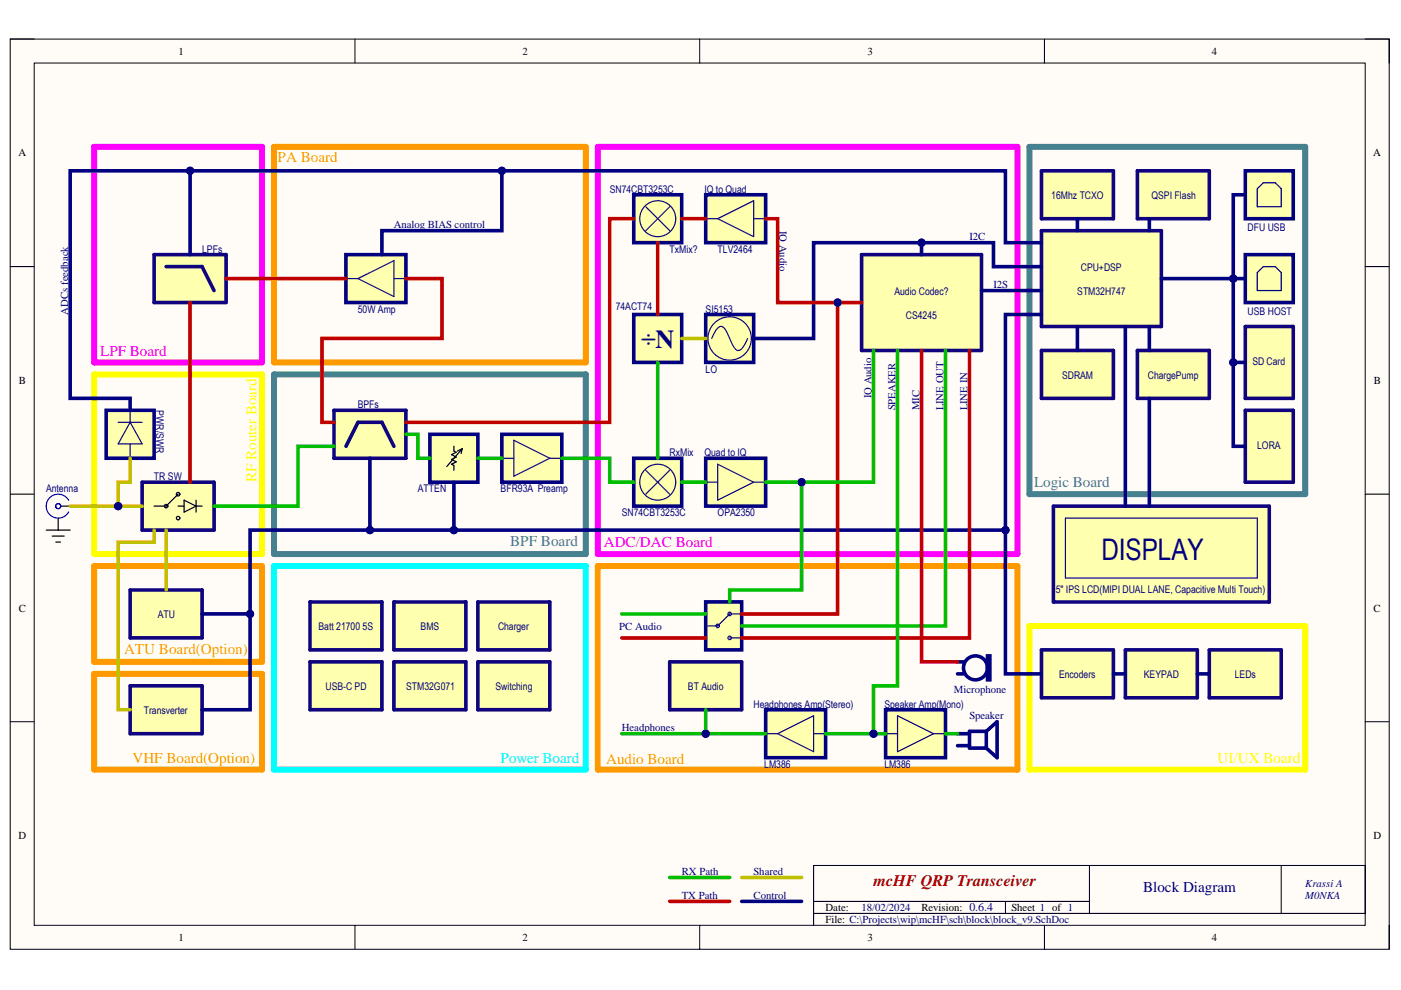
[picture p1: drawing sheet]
<svg xmlns="http://www.w3.org/2000/svg" width="297mm" height="210mm" viewBox="0 0 297 210" stroke-linecap="round" stroke-linejoin="round" font-family="sans-serif">
<path d="M2.2 8.3h292.3v193h-292.3z" fill-rule="evenodd" fill="#fffcf8"/>
<path d="M2.2 8.3h292.3v193h-292.3z" fill="none" stroke="#000" stroke-width=".21"/>
<path d="M7.3 13.4h282.2v182.8h-282.2z" fill-rule="evenodd" fill="#fffcf8"/>
<g fill="none" stroke="#000" stroke-width=".21">
<path d="M2.2 8.3h5.1M7.3 13.4h282.2v182.8h-282.2zM75.3 8.3v5.1M148.3 8.3v5.1M221.4 8.3v5.1M289.5 8.3h5v5.1M2.2 56.5h5.1M289.5 56.5h5M2.2 104.8h5.1M289.5 104.8h5M2.2 153h5.1M289.5 153h5"/>
<path d="M75.3 196.2v5.1M148.3 196.2v5.1M172.5 193.7h117v-10.2h-117v12.7M172.5 191.1h58.5M213.2 191.1v2.6M221.4 196.2v5.1M231 183.5v10.2M271.6 183.5v10.2M294.5 196.2v5.1"/>
</g>
<path d="M218.3 31.1h58.4v73.7h-58.4zM58.1 79.4h66.1v38.1h-66.1z" fill="none" stroke="#45818e" stroke-width="1.3"/>
<path d="M126.7 31.1h89v86.4h-89z" fill="none" stroke="#f0f" stroke-width="1.3"/>
<path d="M20 120h35.6v20.3h-35.6z" fill="none" stroke="#f90" stroke-width="1.3"/>
<path d="M218.3 132.7h58.4v30.5h-58.4z" fill="none" stroke="#ff0" stroke-width="1.3"/>
<path d="M220.8 48.9h25.4v20.3h-25.4z" fill-rule="evenodd" fill="#ffffb0"/>
<path d="M220.8 48.9h25.4v20.3h-25.4z" fill="none" stroke="#800000" stroke-width=".21"/>
<path d="M220.8 48.9h25.4v20.3h-25.4z" fill="none" stroke="#11037f" stroke-width=".76"/>
<path d="M264 36.2h10.2v10.2h-10.2z" fill-rule="evenodd" fill="#ffffb0"/>
<path d="M264 36.2h10.2v10.2h-10.2z" fill="none" stroke="#000080" stroke-width=".76"/>
<path d="M266.6 40l1.2-1.2h2.6l1.2 1.2v3.8h-5z" fill="none" stroke="#000080" stroke-width=".25"/>
<path d="M264 54h10.2v10.1h-10.2z" fill-rule="evenodd" fill="#ffffb0"/>
<path d="M264 54h10.2v10.1h-10.2z" fill="none" stroke="#000080" stroke-width=".76"/>
<path d="M266.6 57.8l1.2-1.3h2.6l1.2 1.3v3.8h-5z" fill="none" stroke="#000080" stroke-width=".25"/>
<path d="M223.3 107.3h45.8v20.3h-45.8z" fill-rule="evenodd" fill="#ffffb0"/>
<path d="M223.3 107.3h45.8v20.3h-45.8z" fill="none" stroke="#800000" stroke-width=".21"/>
<path d="M225.9 109.9h40.7v12.7h-40.7z" fill="none" stroke="#11037f" stroke-width=".25"/>
<path d="M223.3 107.3h45.8v20.3h-45.8z" fill="none" stroke="#11037f" stroke-width=".76"/>
<path d="M241.1 74.3h15.3v10.2h-15.3z" fill-rule="evenodd" fill="#ffffb0"/>
<path d="M241.1 74.3h15.3v10.2h-15.3z" fill="none" stroke="#800000" stroke-width=".21"/>
<path d="M241.1 74.3h15.3v10.2h-15.3z" fill="none" stroke="#11037f" stroke-width=".76"/>
<path d="M220.8 74.3h15.3v10.2h-15.3z" fill-rule="evenodd" fill="#ffffb0"/>
<path d="M220.8 74.3h15.3v10.2h-15.3z" fill="none" stroke="#800000" stroke-width=".21"/>
<path d="M220.8 74.3h15.3v10.2h-15.3z" fill="none" stroke="#11037f" stroke-width=".76"/>
<path d="M264 69.2h10.2v15.3h-10.2z" fill-rule="evenodd" fill="#ffffb0"/>
<path d="M264 69.2h10.2v15.3h-10.2z" fill="none" stroke="#800000" stroke-width=".21"/>
<path d="M264 69.2h10.2v15.3h-10.2z" fill="none" stroke="#11037f" stroke-width=".76"/>
<path d="M220.8 36.2h15.3v10.2h-15.3z" fill-rule="evenodd" fill="#ffffb0"/>
<path d="M220.8 36.2h15.3v10.2h-15.3z" fill="none" stroke="#800000" stroke-width=".21"/>
<path d="M220.8 36.2h15.3v10.2h-15.3z" fill="none" stroke="#11037f" stroke-width=".76"/>
<path d="M241.1 36.2h15.3v10.2h-15.3z" fill-rule="evenodd" fill="#ffffb0"/>
<path d="M241.1 36.2h15.3v10.2h-15.3z" fill="none" stroke="#800000" stroke-width=".21"/>
<path d="M241.1 36.2h15.3v10.2h-15.3z" fill="none" stroke="#11037f" stroke-width=".76"/>
<path d="M220.8 137.8h15.3v10.1h-15.3z" fill-rule="evenodd" fill="#ffffb0"/>
<path d="M220.8 137.8h15.3v10.1h-15.3z" fill="none" stroke="#800000" stroke-width=".21"/>
<path d="M220.8 137.8h15.3v10.1h-15.3z" fill="none" stroke="#11037f" stroke-width=".76"/>
<path d="M238.6 137.8h15.3v10.1h-15.3z" fill-rule="evenodd" fill="#ffffb0"/>
<path d="M238.6 137.8h15.3v10.1h-15.3z" fill="none" stroke="#800000" stroke-width=".21"/>
<path d="M238.6 137.8h15.3v10.1h-15.3z" fill="none" stroke="#11037f" stroke-width=".76"/>
<path d="M256.4 137.8h15.2v10.1h-15.2z" fill-rule="evenodd" fill="#ffffb0"/>
<path d="M256.4 137.8h15.2v10.1h-15.2z" fill="none" stroke="#800000" stroke-width=".21"/>
<path d="M256.4 137.8h15.2v10.1h-15.2z" fill="none" stroke="#11037f" stroke-width=".76"/>
<path d="M182.7 54h25.4v20.3h-25.4z" fill-rule="evenodd" fill="#ffffb0"/>
<path d="M182.7 54h25.4v20.3h-25.4z" fill="none" stroke="#800000" stroke-width=".21"/>
<path d="M182.7 54h25.4v20.3h-25.4z" fill="none" stroke="#11037f" stroke-width=".76"/>
<path d="M134.4 66.7h10.1v10.1h-10.1z" fill-rule="evenodd" fill="#ffffb0"/>
<path d="M134.4 66.7h10.1v10.1h-10.1z" fill="none" stroke="#000080" stroke-width=".76"/>
<path d="M134.4 97.2h10.1v10.1h-10.1z" fill-rule="evenodd" fill="#ffffb0"/>
<path d="M134.4 97.2h10.1v10.1h-10.1z" fill="none" stroke="#000080" stroke-width=".76"/>
<path d="M136.9 99.7l5.1 5.1M142 99.7l-5.1 5.1M143.3 102.2a3.8 3.8 0 0 0-5.5-3.4 3.8 3.8 0 0 0-.7 6.4 3.8 3.8 0 0 0 6.1-2.2l.1-.7" fill="none" stroke="#11037f" stroke-width=".25"/>
<path d="M134.4 41.3h10.1v10.1h-10.1z" fill-rule="evenodd" fill="#ffffb0"/>
<path d="M134.4 41.3h10.1v10.1h-10.1z" fill="none" stroke="#000080" stroke-width=".76"/>
<path d="M136.9 43.8l5.1 5.1M142 43.8l-5.1 5.1M143.3 46.4a3.8 3.8 0 0 0-5.5-3.5 3.8 3.8 0 0 0-.7 6.5 3.8 3.8 0 0 0 6.1-2.2l.1-.8" fill="none" stroke="#11037f" stroke-width=".25"/>
<path d="M149.6 97.2h12.7v10.1h-12.7z" fill-rule="evenodd" fill="#ffffb0"/>
<path d="M149.6 97.2h12.7v10.1h-12.7z" fill="none" stroke="#000080" stroke-width=".76"/>
<path d="M152.2 98.4l7.6 3.8-7.6 3.8zM149.6 102.2h2.6M159.8 102.2h2.5" fill="none" stroke="#11037f" stroke-width=".25"/>
<path d="M149.6 41.3h12.7v10.1h-12.7z" fill-rule="evenodd" fill="#ffffb0"/>
<path d="M149.6 41.3h12.7v10.1h-12.7z" fill="none" stroke="#000080" stroke-width=".76"/>
<path d="M149.6 46.4h2.6M152.2 46.4l7.6-3.8v7.6zM159.8 46.4h2.5" fill="none" stroke="#11037f" stroke-width=".25"/>
<path d="M149.6 66.7h10.2v10.1h-10.2z" fill-rule="evenodd" fill="#ffffb0"/>
<path d="M149.6 66.7h10.2v10.1h-10.2z" fill="none" stroke="#000080" stroke-width=".76"/>
<g fill="none" stroke="#11037f" stroke-width=".25">
<path d="M150.9 71.8l1-1.9a1 1 0 0 1 .9-.7 1 1 0 0 1 1 .7l.9 1.9a4.3 4.3 0 0 0 1.8 2.5 2.41 2.41 0 0 0 1.7-1.8l.3-.7"/>
<circle cx="154.7" cy="71.8" r="4.6"/>
</g>
<path d="M91.1 92.1h10.2v10.1h-10.2z" fill-rule="evenodd" fill="#ffffb0"/>
<path d="M91.1 92.1h10.2v10.1h-10.2z" fill="none" stroke="#000080" stroke-width=".76"/>
<path d="M96.2 94.6v1l.5 .3-1 .5 1 .5-1 .5 1 .5-1 .5 .5 .3v1M98 95.1l-3.3 3.8M98 95.1l-1 .5M98 95.1l-.2 1" fill="none" stroke="#000" stroke-width=".25"/>
<path d="M70.8 87h15.3v10.2h-15.3z" fill-rule="evenodd" fill="#ffffb0"/>
<path d="M70.8 87h15.3v10.2h-15.3z" fill="none" stroke="#800000" stroke-width=".21"/>
<path d="M70.8 87h15.3v10.2h-15.3zM73.4 94.6l2.5-5.1h5.1l2.5 5.1" fill="none" stroke="#11037f" stroke-width=".76"/>
<path d="M106.4 92.1h12.7v10.1h-12.7z" fill-rule="evenodd" fill="#ffffb0"/>
<path d="M106.4 92.1h12.7v10.1h-12.7z" fill="none" stroke="#000080" stroke-width=".76"/>
<path d="M106.4 97.2h2.5M108.9 93.3l7.7 3.9-7.7 3.8zM116.6 97.2h2.5" fill="none" stroke="#11037f" stroke-width=".25"/>
<path d="M73.4 54h12.7v10.1h-12.7z" fill-rule="evenodd" fill="#ffffb0"/>
<path d="M73.4 54h12.7v10.1h-12.7z" fill="none" stroke="#000080" stroke-width=".76"/>
<path d="M73.4 59.1h2.5M75.9 59.1l7.6-3.8v7.6zM83.5 59.1h2.6" fill="none" stroke="#11037f" stroke-width=".25"/>
<path d="M58.1 31.1h66.1v45.7h-66.1z" fill="none" stroke="#f90" stroke-width="1.3"/>
<path d="M32.7 54h15.2v10.1h-15.2z" fill-rule="evenodd" fill="#ffffb0"/>
<path d="M32.7 54h15.2v10.1h-15.2z" fill="none" stroke="#800000" stroke-width=".21"/>
<path d="M32.7 54h15.2v10.1h-15.2zM35.2 56.5h7.6l2.6 5.1" fill="none" stroke="#11037f" stroke-width=".76"/>
<path d="M20 31.1h35.6v45.7h-35.6z" fill="none" stroke="#f0f" stroke-width="1.3"/>
<path d="M20 79.4h35.6v38.1h-35.6z" fill="none" stroke="#ff0" stroke-width="1.3"/>
<path d="M30.1 102.2h15.3v10.2h-15.3z" fill-rule="evenodd" fill="#ffffb0"/>
<path d="M30.1 102.2h15.3v10.2h-15.3z" fill="none" stroke="#800000" stroke-width=".21"/>
<path d="M30.1 102.2h15.3v10.2h-15.3z" fill="none" stroke="#11037f" stroke-width=".76"/>
<g fill="none" stroke="#000" stroke-width=".25">
<path d="M37.8 104.8l-2.6 2.5h-2.5M37.8 107.3h1.2M39 106l2.6 1.3-2.6 1.3zM41.6 107.3h1.2M41.6 106v2.6"/>
<circle cx="35.2" cy="107.3" r=".37"/>
<circle cx="37.8" cy="104.8" r=".37"/>
<circle cx="37.8" cy="109.9" r=".37"/>
</g>
<path d="M22.5 87h10.2v10.2h-10.2z" fill-rule="evenodd" fill="#ffffb0"/>
<path d="M22.5 87h10.2v10.2h-10.2z" fill="none" stroke="#000080" stroke-width=".76"/>
<path d="M25.1 89.5h5M27.6 89.5l2.5 4.6h-5zM27.6 87v2.5M27.6 94.1v3.1" fill="none" stroke="#11037f" stroke-width=".25"/>
<g fill="none" stroke="#00f" stroke-width=".25">
<path d="M14.6 106.1a2.54 2.54 0 0 0-3.9-.7 2.54 2.54 0 0 0 0 3.9 2.54 2.54 0 0 0 3.9-.8"/>
<circle cx="12.3" cy="107.3" r=".53"/>
</g>
<path d="M9.8 112.4h5.1M11.1 113.7h2.5M11.8 114.9h1M12.3 109.9v2.5M12.8 107.3h2.1" fill="none" stroke="#000" stroke-width=".25"/>
<path d="M27.6 125.1h15.2v10.1h-15.2z" fill-rule="evenodd" fill="#ffffb0"/>
<path d="M27.6 125.1h15.2v10.1h-15.2z" fill="none" stroke="#800000" stroke-width=".21"/>
<path d="M27.6 125.1h15.2v10.1h-15.2z" fill="none" stroke="#11037f" stroke-width=".76"/>
<path d="M27.6 145.4h15.2v10.2h-15.2z" fill-rule="evenodd" fill="#ffffb0"/>
<path d="M27.6 145.4h15.2v10.2h-15.2z" fill="none" stroke="#800000" stroke-width=".21"/>
<path d="M27.6 145.4h15.2v10.2h-15.2z" fill="none" stroke="#11037f" stroke-width=".76"/>
<path d="M264 87h10.2v15.2h-10.2z" fill-rule="evenodd" fill="#ffffb0"/>
<path d="M264 87h10.2v15.2h-10.2z" fill="none" stroke="#800000" stroke-width=".21"/>
<path d="M264 87h10.2v15.2h-10.2z" fill="none" stroke="#11037f" stroke-width=".76"/>
<path d="M126.7 120h89v43.2h-89z" fill="none" stroke="#f90" stroke-width="1.3"/>
<path d="M187.8 150.5h12.7v10.1h-12.7z" fill-rule="evenodd" fill="#ffffb0"/>
<g fill="none" stroke="#000080" stroke-width=".76">
<path d="M187.8 150.5h12.7v10.1h-12.7zM203 142.9h1.3"/>
<circle cx="206.8" cy="141.6" r="2.54"/>
</g>
<path d="M187.8 155.6h2.5M190.3 151.8l7.6 3.8-7.6 3.8zM197.9 155.6h2.6" fill="none" stroke="#11037f" stroke-width=".25"/>
<path d="M209.4 139.1h.5v5h-.5z" fill-rule="evenodd" fill="#000080"/>
<path d="M209.4 139.1h.5v5h-.5zM203 140.3h1.3M203 155.6h2.6M203 158.1h2.6M209.1 155.1l2.3-2.1v7.6l-2.3-2M209.1 155.1v3.5M209.1 155.1h-3.5v3.5h3.5" fill="none" stroke="#000080" stroke-width=".76"/>
<path d="M149.6 127.6h7.6v10.2h-7.6z" fill-rule="evenodd" fill="#ffffb0"/>
<path d="M149.6 127.6h7.6v10.2h-7.6z" fill="none" stroke="#000080" stroke-width=".76"/>
<g fill="none" stroke="#11037f" stroke-width=".25">
<path d="M154.7 135.2h2.5M157.2 130.2h-2.5l-2.5 2.5h-2.6"/>
<circle cx="152.2" cy="132.7" r=".37"/>
<circle cx="154.7" cy="130.2" r=".37"/>
<circle cx="154.7" cy="135.2" r=".37"/>
</g>
<path d="M162.3 150.5h12.7v10.1h-12.7z" fill-rule="evenodd" fill="#ffffb0"/>
<path d="M162.3 150.5h12.7v10.1h-12.7z" fill="none" stroke="#000080" stroke-width=".76"/>
<path d="M162.3 155.6h2.6M164.9 155.6l7.6-3.8v7.6zM172.5 155.6h2.5" fill="none" stroke="#11037f" stroke-width=".25"/>
<path d="M142 140.3h15.2v10.2h-15.2z" fill-rule="evenodd" fill="#ffffb0"/>
<path d="M142 140.3h15.2v10.2h-15.2z" fill="none" stroke="#800000" stroke-width=".21"/>
<path d="M142 140.3h15.2v10.2h-15.2z" fill="none" stroke="#11037f" stroke-width=".76"/>
<path d="M20 142.9h35.6v20.3h-35.6z" fill="none" stroke="#f90" stroke-width="1.3"/>
<path d="M58.1 120h66.1v43.2h-66.1z" fill="none" stroke="#0ff" stroke-width="1.3"/>
<path d="M65.7 127.6h15.3v10.2h-15.3z" fill-rule="evenodd" fill="#ffffb0"/>
<path d="M65.7 127.6h15.3v10.2h-15.3z" fill="none" stroke="#800000" stroke-width=".21"/>
<path d="M65.7 127.6h15.3v10.2h-15.3z" fill="none" stroke="#11037f" stroke-width=".76"/>
<path d="M83.5 127.6h15.3v10.2h-15.3z" fill-rule="evenodd" fill="#ffffb0"/>
<path d="M83.5 127.6h15.3v10.2h-15.3z" fill="none" stroke="#800000" stroke-width=".21"/>
<path d="M83.5 127.6h15.3v10.2h-15.3z" fill="none" stroke="#11037f" stroke-width=".76"/>
<path d="M101.3 127.6h15.3v10.2h-15.3z" fill-rule="evenodd" fill="#ffffb0"/>
<path d="M101.3 127.6h15.3v10.2h-15.3z" fill="none" stroke="#800000" stroke-width=".21"/>
<path d="M101.3 127.6h15.3v10.2h-15.3z" fill="none" stroke="#11037f" stroke-width=".76"/>
<path d="M65.7 140.3h15.3v10.2h-15.3z" fill-rule="evenodd" fill="#ffffb0"/>
<path d="M65.7 140.3h15.3v10.2h-15.3z" fill="none" stroke="#800000" stroke-width=".21"/>
<path d="M65.7 140.3h15.3v10.2h-15.3z" fill="none" stroke="#11037f" stroke-width=".76"/>
<path d="M83.5 140.3h15.3v10.2h-15.3z" fill-rule="evenodd" fill="#ffffb0"/>
<path d="M83.5 140.3h15.3v10.2h-15.3z" fill="none" stroke="#800000" stroke-width=".21"/>
<path d="M83.5 140.3h15.3v10.2h-15.3z" fill="none" stroke="#11037f" stroke-width=".76"/>
<path d="M101.3 140.3h15.3v10.2h-15.3z" fill-rule="evenodd" fill="#ffffb0"/>
<path d="M101.3 140.3h15.3v10.2h-15.3z" fill="none" stroke="#800000" stroke-width=".21"/>
<path d="M101.3 140.3h15.3v10.2h-15.3z" fill="none" stroke="#11037f" stroke-width=".76"/>
<path d="M243.7 46.4v2.5" fill="none" stroke="#000080" stroke-width=".76"/>
<path d="M14.9 107.3h15.2" fill="none" stroke="#bfbf00" stroke-width=".76"/>
<circle cx="25.1" cy="107.3" r=".76" fill="#000080"/>
<circle cx="25.1" cy="107.3" r=".76" fill="none" stroke="#000080" stroke-width=".21"/>
<path d="M40.3 36.2h-25.4v48.3h12.7v2.5" fill="none" stroke="#000080" stroke-width=".76"/>
<circle cx="40.3" cy="36.2" r=".76" fill="#000080"/>
<circle cx="40.3" cy="36.2" r=".76" fill="none" stroke="#000080" stroke-width=".21"/>
<path d="M27.6 97.2v5h-2.5v5.1M32.7 112.4v2.5h-7.6v35.6h2.5" fill="none" stroke="#bfbf00" stroke-width=".76"/>
<circle cx="25.1" cy="107.3" r=".76" fill="#000080"/>
<circle cx="25.1" cy="107.3" r=".76" fill="none" stroke="#000080" stroke-width=".21"/>
<path d="M220.8 51.5h-7.6v-15.3h-172.9v17.8" fill="none" stroke="#000080" stroke-width=".76"/>
<circle cx="40.3" cy="36.2" r=".76" fill="#000080"/>
<circle cx="40.3" cy="36.2" r=".76" fill="none" stroke="#000080" stroke-width=".21"/>
<circle cx="106.4" cy="36.2" r=".76" fill="#000080"/>
<circle cx="106.4" cy="36.2" r=".76" fill="none" stroke="#000080" stroke-width=".21"/>
<path d="M78.4 112.4h-25.4v38.1h-10.2" fill="none" stroke="#000080" stroke-width=".76"/>
<circle cx="53" cy="130.2" r=".76" fill="#000080"/>
<circle cx="53" cy="130.2" r=".76" fill="none" stroke="#000080" stroke-width=".21"/>
<circle cx="78.4" cy="112.4" r=".76" fill="#000080"/>
<circle cx="78.4" cy="112.4" r=".76" fill="none" stroke="#000080" stroke-width=".21"/>
<path d="M42.8 130.2h10.2" fill="none" stroke="#000080" stroke-width=".76"/>
<circle cx="53" cy="130.2" r=".76" fill="#000080"/>
<circle cx="53" cy="130.2" r=".76" fill="none" stroke="#000080" stroke-width=".21"/>
<path d="M70.8 94.6h-7.6v12.7h-17.8" fill="none" stroke="#00bf00" stroke-width=".76"/>
<path d="M47.9 59.1h25.5M86.1 59.1h7.6v12.7h-25.4v17.7h2.5" fill="none" stroke="#bf0000" stroke-width=".76"/>
<path d="M78.4 97.2v15.2h17.8" fill="none" stroke="#000080" stroke-width=".76"/>
<circle cx="96.2" cy="112.4" r=".76" fill="#000080"/>
<circle cx="96.2" cy="112.4" r=".76" fill="none" stroke="#000080" stroke-width=".21"/>
<circle cx="78.4" cy="112.4" r=".76" fill="#000080"/>
<circle cx="78.4" cy="112.4" r=".76" fill="none" stroke="#000080" stroke-width=".21"/>
<path d="M106.4 36.2v12.7h-25.4v5.1" fill="none" stroke="#000080" stroke-width=".76"/>
<circle cx="106.4" cy="36.2" r=".76" fill="#000080"/>
<circle cx="106.4" cy="36.2" r=".76" fill="none" stroke="#000080" stroke-width=".21"/>
<path d="M86.1 92.1h2.5v5.1h2.5" fill="none" stroke="#00bf00" stroke-width=".76"/>
<path d="M134.4 46.4h-5.1v43.1h-43.2" fill="none" stroke="#bf0000" stroke-width=".76"/>
<path d="M220.8 66.7h-7.6v45.7h-117v-10.2" fill="none" stroke="#000080" stroke-width=".76"/>
<circle cx="213.2" cy="112.4" r=".76" fill="#000080"/>
<circle cx="213.2" cy="112.4" r=".76" fill="none" stroke="#000080" stroke-width=".21"/>
<circle cx="96.2" cy="112.4" r=".76" fill="#000080"/>
<circle cx="96.2" cy="112.4" r=".76" fill="none" stroke="#000080" stroke-width=".21"/>
<path d="M101.3 97.2h5.1M119.1 97.2h10.2v5h5.1M131.8 155.6h30.5" fill="none" stroke="#00bf00" stroke-width=".76"/>
<circle cx="149.6" cy="155.6" r=".76" fill="#000080"/>
<circle cx="149.6" cy="155.6" r=".76" fill="none" stroke="#000080" stroke-width=".21"/>
<path d="M144.5 46.4h5.1M131.8 135.2h17.8M142 191.1h12.7" fill="none" stroke="#bf0000" stroke-width=".76"/>
<path d="M144.5 102.2h5.1M170 102.2v22.9h-15.3v2.5M131.8 130.2h17.8M142 186h12.7" fill="none" stroke="#00bf00" stroke-width=".76"/>
<path d="M144.5 71.8h5.1" fill="none" stroke="#bfbf00" stroke-width=".76"/>
<circle cx="170" cy="102.2" r=".76" fill="#000080"/>
<circle cx="170" cy="102.2" r=".76" fill="none" stroke="#000080" stroke-width=".21"/>
<path d="M157.2 191.1h12.8" fill="none" stroke="#000080" stroke-width=".76"/>
<path d="M157.2 186h12.8" fill="none" stroke="#bfbf00" stroke-width=".76"/>
<path d="M177.6 64.1v66.1h-20.4M205.6 74.3v60.9h-48.4" fill="none" stroke="#bf0000" stroke-width=".76"/>
<path d="M200.5 74.3v58.4h-43.3" fill="none" stroke="#00bf00" stroke-width=".76"/>
<circle cx="177.6" cy="64.1" r=".76" fill="#000080"/>
<circle cx="177.6" cy="64.1" r=".76" fill="none" stroke="#000080" stroke-width=".21"/>
<path d="M220.8 56.5h-10.2v-5h-38.1v20.3h-12.7" fill="none" stroke="#000080" stroke-width=".76"/>
<circle cx="195.4" cy="51.4" r=".76" fill="#000080"/>
<circle cx="195.4" cy="51.4" r=".76" fill="none" stroke="#000080" stroke-width=".21"/>
<path d="M185.2 74.3v27.9h-22.9" fill="none" stroke="#00bf00" stroke-width=".76"/>
<circle cx="170" cy="102.2" r=".76" fill="#000080"/>
<circle cx="170" cy="102.2" r=".76" fill="none" stroke="#000080" stroke-width=".21"/>
<path d="M162.3 46.4h2.6v17.7h17.8" fill="none" stroke="#bf0000" stroke-width=".76"/>
<circle cx="177.6" cy="64.1" r=".76" fill="#000080"/>
<circle cx="177.6" cy="64.1" r=".76" fill="none" stroke="#000080" stroke-width=".21"/>
<path d="M175 155.6h10.2" fill="none" stroke="#00bf00" stroke-width=".76"/>
<circle cx="185.2" cy="155.6" r=".76" fill="#000080"/>
<circle cx="185.2" cy="155.6" r=".76" fill="none" stroke="#000080" stroke-width=".21"/>
<path d="M190.3 74.3v71.1h-5.1v10.2h2.6" fill="none" stroke="#00bf00" stroke-width=".76"/>
<circle cx="185.2" cy="155.6" r=".76" fill="#000080"/>
<circle cx="185.2" cy="155.6" r=".76" fill="none" stroke="#000080" stroke-width=".21"/>
<path d="M195.4 74.3v66h7.6" fill="none" stroke="#bf0000" stroke-width=".76"/>
<path d="M200.5 155.6h2.5" fill="none" stroke="#00bf00" stroke-width=".76"/>
<path d="M208.1 61.6h12.7M213.2 112.4v30.5h7.6" fill="none" stroke="#000080" stroke-width=".76"/>
<circle cx="213.2" cy="112.4" r=".76" fill="#000080"/>
<circle cx="213.2" cy="112.4" r=".76" fill="none" stroke="#000080" stroke-width=".21"/>
<path d="M246.2 59.1h17.8M236.1 142.9h2.5" fill="none" stroke="#000080" stroke-width=".76"/>
<circle cx="261.5" cy="59.1" r=".76" fill="#000080"/>
<circle cx="261.5" cy="59.1" r=".76" fill="none" stroke="#000080" stroke-width=".21"/>
<path d="M261.5 76.8v17.8h2.5M253.9 142.9h2.5" fill="none" stroke="#000080" stroke-width=".76"/>
<circle cx="261.5" cy="76.8" r=".76" fill="#000080"/>
<circle cx="261.5" cy="76.8" r=".76" fill="none" stroke="#000080" stroke-width=".21"/>
<path d="M261.5 59.1v17.7h2.5" fill="none" stroke="#000080" stroke-width=".76"/>
<circle cx="261.5" cy="59.1" r=".76" fill="#000080"/>
<circle cx="261.5" cy="59.1" r=".76" fill="none" stroke="#000080" stroke-width=".21"/>
<circle cx="261.5" cy="76.8" r=".76" fill="#000080"/>
<circle cx="261.5" cy="76.8" r=".76" fill="none" stroke="#000080" stroke-width=".21"/>
<path d="M264 41.3h-2.5v17.8" fill="none" stroke="#000080" stroke-width=".76"/>
<circle cx="261.5" cy="59.1" r=".76" fill="#000080"/>
<circle cx="261.5" cy="59.1" r=".76" fill="none" stroke="#000080" stroke-width=".21"/>
<path d="M35.2 112.4v12.7" fill="none" stroke="#bfbf00" stroke-width=".76"/>
<path d="M139.4 51.4v15.3M40.3 64.1v38.1" fill="none" stroke="#bf0000" stroke-width=".76"/>
<path d="M139.4 76.8v20.4M149.6 150.5v5.1" fill="none" stroke="#00bf00" stroke-width=".76"/>
<circle cx="149.6" cy="155.6" r=".76" fill="#000080"/>
<circle cx="149.6" cy="155.6" r=".76" fill="none" stroke="#000080" stroke-width=".21"/>
<path d="M195.4 51.5v2.5" fill="none" stroke="#000080" stroke-width=".76"/>
<circle cx="195.4" cy="51.4" r=".76" fill="#000080"/>
<circle cx="195.4" cy="51.4" r=".76" fill="none" stroke="#000080" stroke-width=".21"/>
<path d="M228.4 46.4v2.5M228.4 69.2v5.1M238.6 69.2v38.1M243.7 69.2v5.1M243.7 84.5v22.8" fill="none" stroke="#000080" stroke-width=".76"/>
<text font-size="6.3" fill="#000080" x="233.5" y="118.7">DISPLAY</text>
<text font-size="5.5" fill="#000080" x="136" y="73.7">÷N</text>
<text font-size="3.4" fill="#800000" x="185.2" y="187.8">mcHF QRP Transceiver</text>
<g font-size="3.2" fill="#f90">
<text x="58.9" y="34.3">PA Board</text>
<text x="26.3" y="138.6">ATU Board(Option)</text>
<text x="28.1" y="161.7">VHF Board(Option)</text>
<text x="128.5" y="162">Audio Board</text>
</g>
<g font-size="3.2" fill="#f0f">
<text x="21.2" y="75.4">LPF Board</text>
<text x="128" y="116">ADC/DAC Board</text>
</g>
<g font-size="3.2" fill="#ff0">
<text x="54.4" y="102.2" transform="rotate(-90 54.4 102.2)">RF Router Board</text>
<text x="258.2" y="161.7">UI/UX Board</text>
</g>
<g font-size="3.2" fill="#45818e">
<text x="219.3" y="103.3">Logic Board</text>
<text x="108.2" y="115.7">BPF Board</text>
</g>
<text font-size="3.2" fill="#0ff" x="106.1" y="161.7">Power Board</text>
<text font-size="3.2" fill="#000080" x="242.4" y="189.1">Block Diagram</text>
<g font-size="2.3">
<text x="37.8" y="11.6">1</text>
<text x="110.8" y="11.6">2</text>
<text x="183.9" y="11.6">3</text>
<text x="256.9" y="11.6">4</text>
<text x="3.9" y="33.2">A</text>
<text x="291.2" y="33.2">A</text>
<text x="4" y="81.4">B</text>
<text x="291.3" y="81.4">B</text>
<text x="4" y="129.7">C</text>
<text x="291.2" y="129.7">C</text>
<text x="3.9" y="177.9">D</text>
<text x="291.2" y="177.9">D</text>
<text x="175" y="193.2">Date:</text>
<text x="175" y="195.7">File: C:\Projects\wip\mcHF\sch\block\block_v9.SchDoc</text>
<text x="195.4" y="193.2">Revision: 0.6.4</text>
<text x="214.4" y="193.2">Sheet 1 of 1</text>
<text x="37.8" y="199.5">1</text>
<text x="110.8" y="199.5">2</text>
<text x="183.9" y="199.5">3</text>
<text x="256.9" y="199.5">4</text>
</g>
<g font-size="2.3" fill="#000080">
<text x="83.5" y="48.4">Analog BIAS control</text>
<text x="165.3" y="48.9" transform="rotate(90 165.3 48.9)">IQ Audio</text>
<text x="205.5" y="50.9">I2C</text>
<text x="210.6" y="61.1">I2S</text>
<text x="14.5" y="66.7" transform="rotate(-90 14.5 66.7)">ADCs feedback</text>
<text x="184.8" y="84.5" transform="rotate(-90 184.8 84.5)">IQ Audio</text>
<text x="189.9" y="87" transform="rotate(-90 189.9 87)">SPEAKER</text>
<text x="194.9" y="87" transform="rotate(-90 194.9 87)">MIC</text>
<text x="200.1" y="87" transform="rotate(-90 200.1 87)">LINE OUT</text>
<text x="205.1" y="87" transform="rotate(-90 205.1 87)">LINE IN</text>
<text x="131.3" y="133.5">PC Audio</text>
<text x="202.2" y="147">Microphone</text>
<text x="131.8" y="155.1">Headphones</text>
<text x="205.5" y="152.5">Speaker</text>
<text x="144.5" y="185.5">RX Path</text>
<text x="159.8" y="185.5">Shared</text>
<text x="144.5" y="190.6">TX Path</text>
<text x="159.8" y="190.6">Control</text>
<text x="276.7" y="188">Krassi A</text>
<text x="276.7" y="190.6">M0NKA</text>
<text x="182.6" y="193.2">18/02/2024</text>
</g>
<g font-size="2.2" fill="#000080">
<text x="129.3" y="40.9">SN74CBT3253C</text>
<text x="149.4" y="40.9">IQ to Quad</text>
<text x="222.9" y="42.2">16Mhz TCXO</text>
<text x="244.1" y="42.2">QSPI Flash</text>
<text x="42.8" y="53.6">LPFs</text>
<text x="142" y="53.6">TxMix?</text>
<text x="152.2" y="53.6">TLV2464</text>
<text x="264.5" y="49">DFU USB</text>
<text x="229.2" y="57.4">CPU+DSP</text>
<text x="130.5" y="65.8">74ACT74</text>
<text x="189.6" y="62.5">Audio Codec?</text>
<text x="228.4" y="62.5">STM32H747</text>
<text x="75.9" y="66.3">50W Amp</text>
<text x="149.6" y="66.3">SI5153</text>
<text x="192.1" y="67.5">CS4245</text>
<text x="264.5" y="66.8">USB HOST</text>
<text x="265.5" y="77.5">SD Card</text>
<text x="149.6" y="79">LO</text>
<text x="225.2" y="80.3">SDRAM</text>
<text x="243.4" y="80.3">ChargePump</text>
<text x="33.1" y="87" transform="rotate(90 33.1 87)">PWR/SWR</text>
<text x="75.9" y="86.6">BPFs</text>
<text x="266.5" y="95.2">LORA</text>
<text x="32.6" y="101.8">TR SW</text>
<text x="142" y="96.8">RxMix</text>
<text x="149.4" y="96.8">Quad to IQ</text>
<text x="9.8" y="104.4">Antenna</text>
<text x="88.6" y="104.4">ATTEN</text>
<text x="106.1" y="104.4">BFR93A Preamp</text>
<text x="131.8" y="109.4">SN74CBT3253C</text>
<text x="152.2" y="109.4">OPA2350</text>
<text x="223.8" y="125.7">5&quot; IPS LCD(MIPI DUAL LANE, Capacitive Multi Touch)</text>
<text x="33.4" y="131">ATU</text>
<text x="67.5" y="133.6">Batt 21700 5S</text>
<text x="89.2" y="133.6">BMS</text>
<text x="105.6" y="133.6">Charger</text>
<text x="224.5" y="143.7">Encoders</text>
<text x="242.5" y="143.7">KEYPAD</text>
<text x="261.8" y="143.7">LEDs</text>
<text x="69" y="146.3">USB-C PD</text>
<text x="86.1" y="146.3">STM32G071</text>
<text x="105" y="146.3">Switching</text>
<text x="145.9" y="146.3">BT Audio</text>
<text x="30.5" y="151.3">Transverter</text>
<text x="159.8" y="150.1">Headphones Amp(Stereo)</text>
<text x="187.5" y="150.1">Speaker Amp(Mono)</text>
<text x="162" y="162.8">LM386</text>
<text x="187.5" y="162.8">LM386</text>
</g>
</svg>
